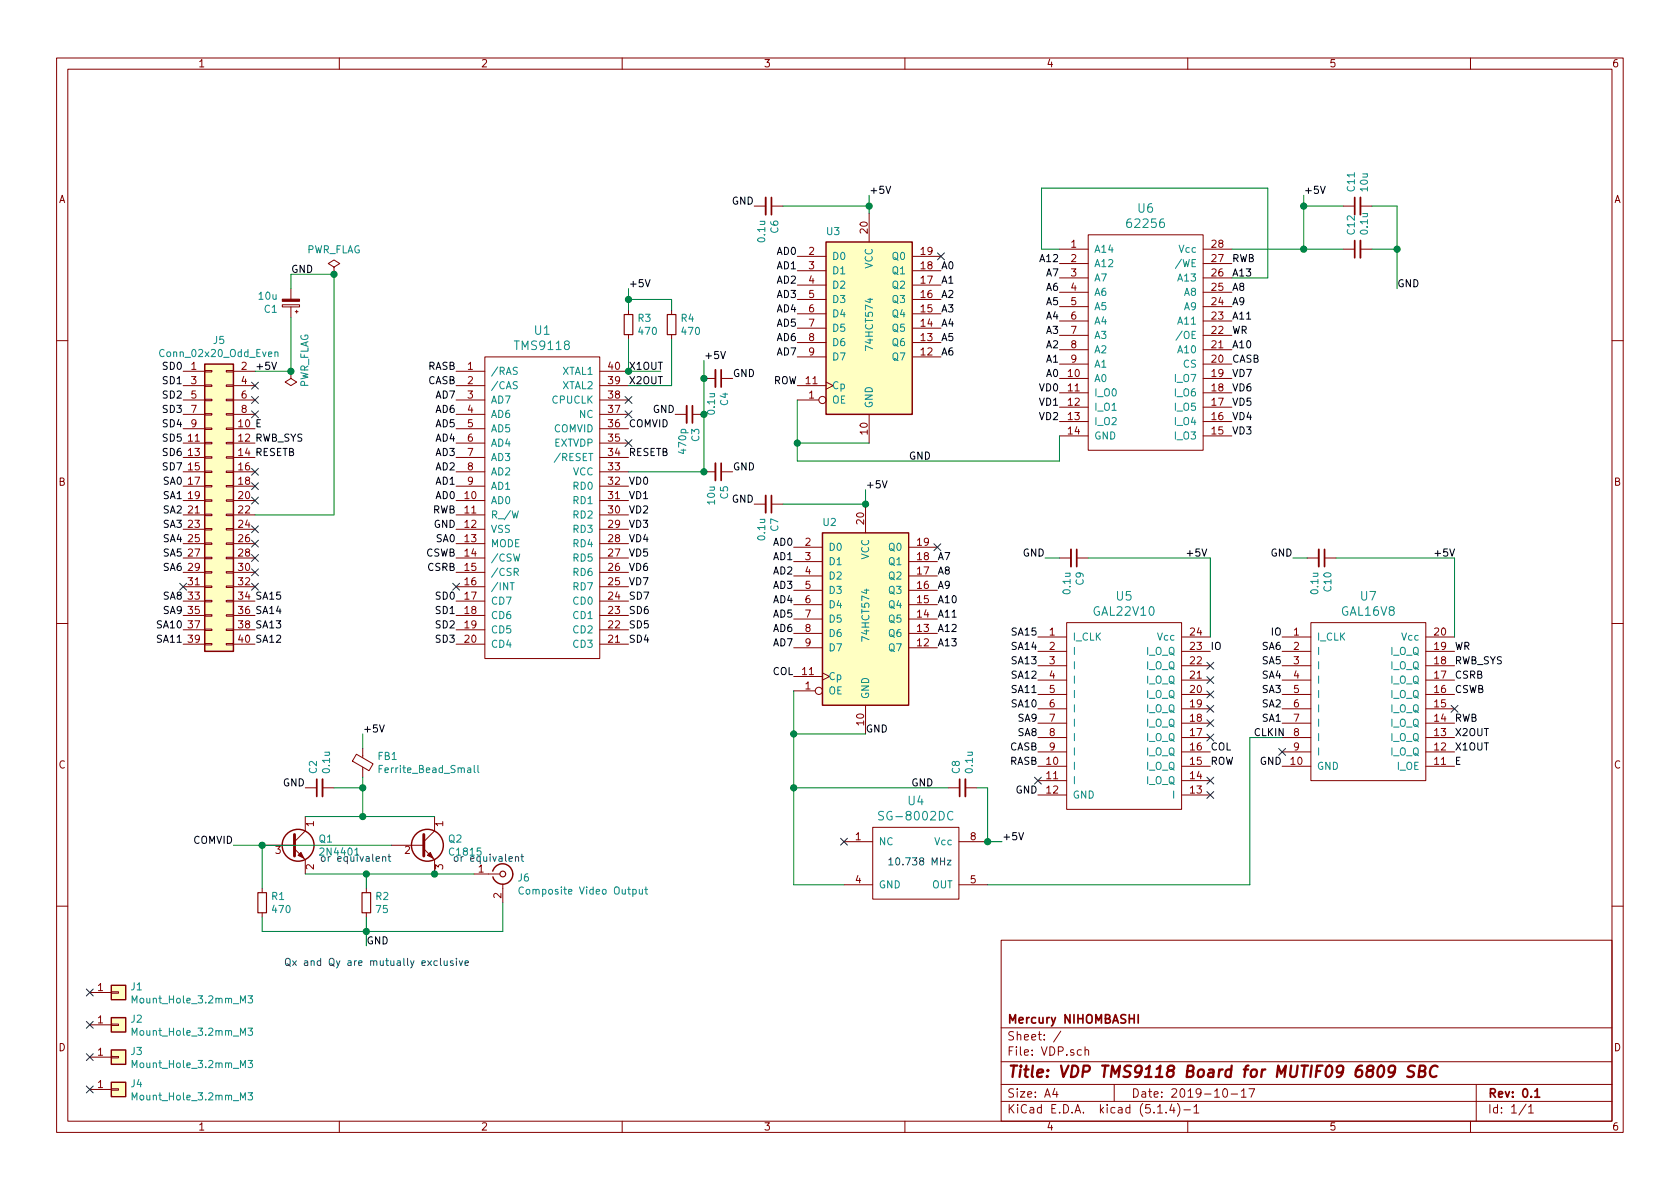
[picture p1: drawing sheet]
<svg xmlns="http://www.w3.org/2000/svg" width="297mm" height="210mm" viewBox="0 0 297 210" stroke-linecap="round" stroke-linejoin="round" font-family="sans-serif">
<g fill="none" stroke="#840000" stroke-width=".18">
<path d="M10 10.3h277v189.9h-277zM12 12.2h273v186.1h-273zM60 10.3v1.9M110 10.3v1.9M160 10.3v1.9M210 10.3v1.9M260 10.3v1.9M133.3 36.4h2.1M136.4 36.4h2M153.7 37.7v5.1M237.5 36.4h2M240.5 36.4h2.1"/>
<path d="M49.9 53.9h3.1v.4h-3.1zM51.4 51v1.9M51.4 54.3v1.8M52.2 55.1h.5M52.5 54.9v.5M59.1 47.2l1-.6-1-.6-1.1 .6 1.1 .6v1.3M59.1 48.5h.1M111.1 54.9v.7M111.1 59.2v.7M118.7 54.9v.7M118.7 59.2v.7M141 58h5"/>
<path d="M141 55.5h5M141 53h5M141 50.4h5M141 47.9h5M141 45.3h5M161.3 58h5.1M161.3 55.5h5.1M161.3 53h5.1M161.3 50.4h5.1M161.3 47.9h5.1M161.3 45.3h5.1M187.3 59.3h5.1"/>
<path d="M187.3 56.8h5.1M187.3 54.2h5.1M187.3 51.7h5.1M187.3 49.1h5.1M187.3 46.6h5.1M187.3 44.1h5.1M192.4 41.5h20.3v38.1h-20.3zM212.7 59.3h5.1M212.7 56.8h5.1M212.7 54.2h5.1M212.7 51.7h5.1M212.7 49.1h5.1"/>
<path d="M212.7 46.6h5.1M212.7 44.1h5.1M237.5 44.1h2M240.5 44.1h2.1M10 60.2h2M32.4 65.7h3.8M32.4 75.8h3.8M32.4 78.4h3.8M32.4 68.2h3.8M32.4 70.7h3.8M32.4 73.3h3.8M36.2 78.2h1.3v.3h-1.3z"/>
<path d="M36.2 75.7h1.3v.2h-1.3zM36.2 73.1h1.3v.3h-1.3zM36.2 70.6h1.3v.3h-1.3zM36.2 68.1h1.3v.2h-1.3zM36.2 65.5h1.3v.3h-1.3zM40 78.2h1.3v.3h-1.3zM40 75.7h1.3v.2h-1.3zM40 73.1h1.3v.3h-1.3zM40 70.6h1.3v.3h-1.3zM40 68.1h1.3v.2h-1.3zM40 65.5h1.3v.3h-1.3zM41.3 65.7h3.8"/>
<path d="M41.3 75.8h3.8M41.3 78.4h3.8M41.3 68.2h3.8M41.3 70.7h3.8M41.3 73.3h3.8M51.4 65.7v1.2l1.1 .7-1.1 .6-1-.6 1-.7M51.4 65.7h.1M80.6 65.7h5.1M80.6 75.8h5.1M80.6 78.4h5.1M80.6 68.2h5.1M80.6 70.7h5.1"/>
<path d="M80.6 73.3h5.1M85.7 63.1h20.3v53.4h-20.3zM106 65.7h5.1M106 75.8h5.1M106 78.4h5.1M106 68.2h5.1M106 70.7h5.1M106 73.3h5.1M119.4 73.3h2M122.4 73.3h2.1M124.5 66.9h2M127.5 66.9h2"/>
<path d="M141 68.2h5M141 70.7h3.8M141 63.1h5M141 60.6h5M146 67.6l1.3 .6-1.3 .6M153.7 73.3v5.1M161.3 63.1h5.1M161.3 60.6h5.1M187.3 74.5h5.1M187.3 77.1h5.1M187.3 72h5.1M187.3 69.5h5.1"/>
<path d="M187.3 66.9h5.1M187.3 64.4h5.1M187.3 61.8h5.1M212.7 74.5h5.1M212.7 77.1h5.1M212.7 72h5.1M212.7 69.5h5.1M212.7 66.9h5.1M212.7 64.4h5.1M212.7 61.8h5.1M285 60.2h2M32.4 80.9h3.8"/>
<path d="M32.4 83.4h3.8M32.4 86h3.8M32.4 88.5h3.8M32.4 91.1h3.8M32.4 93.6h3.8M32.4 96.1h3.8M32.4 98.7h3.8M36.2 93.5h1.3v.2h-1.3zM36.2 96h1.3v.3h-1.3zM36.2 98.5h1.3v.3h-1.3zM36.2 90.9h1.3v.3h-1.3zM36.2 85.8h1.3v.3h-1.3z"/>
<path d="M36.2 83.3h1.3v.3h-1.3zM36.2 80.8h1.3v.2h-1.3zM36.2 88.4h1.3v.2h-1.3zM40 93.5h1.3v.2h-1.3zM40 96h1.3v.3h-1.3zM40 98.5h1.3v.3h-1.3zM40 90.9h1.3v.3h-1.3zM40 85.8h1.3v.3h-1.3zM40 83.3h1.3v.3h-1.3zM40 80.8h1.3v.2h-1.3zM40 88.4h1.3v.2h-1.3zM41.3 80.9h3.8"/>
<path d="M41.3 83.4h3.8M41.3 86h3.8M41.3 88.5h3.8M41.3 91.1h3.8M41.3 93.6h3.8M41.3 96.1h3.8M41.3 98.7h3.8M80.6 80.9h5.1M80.6 83.4h5.1M80.6 86h5.1M80.6 88.5h5.1M80.6 91.1h5.1"/>
<path d="M80.6 93.6h5.1M80.6 96.1h5.1M80.6 98.7h5.1M106 80.9h5.1M106 83.4h5.1M106 86h5.1M106 88.5h5.1M106 91.1h5.1M106 93.6h5.1M106 96.1h5.1M106 98.7h5.1M124.5 83.4h2"/>
<path d="M127.5 83.4h2M133.3 89.1h2.1M136.4 89.1h2M140.3 99.3h5.1M140.3 96.8h5.1M153 89.1v5.1M160.7 99.3h5M160.7 96.8h5M187.3 98.7h2.1M190.4 98.7h2M231.1 98.7h2.1M234.2 98.7h2"/>
<path d="M10 110.3h2M32.4 101.2h3.8M32.4 103.8h3.8M32.4 106.3h3.8M32.4 108.8h3.8M32.4 111.4h3.8M32.4 113.9h3.8M36.2 101.1h1.3v.2h-1.3zM36.2 103.6h1.3v.3h-1.3zM36.2 106.2h1.3v.2h-1.3zM36.2 108.7h1.3v.3h-1.3zM36.2 111.2h1.3v.3h-1.3z"/>
<path d="M36.2 113.8h1.3v.2h-1.3zM40 101.1h1.3v.2h-1.3zM40 103.6h1.3v.3h-1.3zM40 106.2h1.3v.2h-1.3zM40 108.7h1.3v.3h-1.3zM40 111.2h1.3v.3h-1.3zM40 113.8h1.3v.2h-1.3zM41.3 101.2h3.8M41.3 103.8h3.8M41.3 106.3h3.8M41.3 108.8h3.8M41.3 111.4h3.8"/>
<path d="M41.3 113.9h3.8M80.6 101.2h5.1M80.6 103.8h5.1M80.6 106.3h5.1M80.6 108.8h5.1M80.6 111.4h5.1M80.6 113.9h5.1M106 101.2h5.1M106 103.8h5.1M106 106.3h5.1M106 108.8h5.1M106 111.4h5.1"/>
<path d="M106 113.9h5.1M140.3 119.6h5.1M140.3 114.5h5.1M140.3 112h5.1M140.3 109.5h5.1M140.3 106.9h5.1M140.3 104.4h5.1M140.3 101.8h5.1M145.4 119l1.3 .6-1.3 .7M160.7 114.5h5M160.7 112h5M160.7 109.5h5"/>
<path d="M160.7 106.9h5M160.7 104.4h5M160.7 101.8h5M183.5 117.7h5.1M183.5 115.2h5.1M183.5 112.6h5.1M188.6 110.1h20.3v33h-20.3zM208.9 117.7h5.1M208.9 115.2h5.1M208.9 112.6h5.1M226.7 117.7h5.1M226.7 115.2h5.1"/>
<path d="M226.7 112.6h5.1M231.8 110.1h20.3v27.9h-20.3zM252.1 117.7h5.1M252.1 115.2h5.1M252.1 112.6h5.1M285 110.3h2M54 139.3h2M57 139.3h2.1M63 133.4l3 1.7-.7 1.2-3-1.7zM64.1 132.3v1.7M64.1 135.7v1.7M140.3 122.2h3.8"/>
<path d="M153 124.7v5.1M167.6 139.3h2.1M170.7 139.3h2M183.5 138h5.1M183.5 135.5h5.1M183.5 133h5.1M183.5 130.4h5.1M183.5 127.9h5.1M183.5 125.3h5.1M183.5 122.8h5.1M183.5 120.3h5.1M208.9 138h5.1"/>
<path d="M208.9 135.5h5.1M208.9 133h5.1M208.9 130.4h5.1M208.9 127.9h5.1M208.9 125.3h5.1M208.9 122.8h5.1M208.9 120.3h5.1M226.7 135.5h5.1M226.7 133h5.1M226.7 130.4h5.1M226.7 127.9h5.1M226.7 125.3h5.1"/>
<path d="M226.7 122.8h5.1M226.7 120.3h5.1M252.1 135.5h5.1M252.1 133h5.1M252.1 130.4h5.1M252.1 127.9h5.1M252.1 125.3h5.1M252.1 122.8h5.1M252.1 120.3h5.1M46.4 149.5h5.7M46.4 157.1v.8M52.1 150.1l1.9 1.9v2.6"/>
<path d="M54 144.4v2.5l-1.9 1.9M64.8 157.1v.8M69.2 149.5h5.7M74.9 150.1l1.9 1.9v2.6M76.8 144.4v2.5l-1.9 1.9M83.8 154.6h4.6M88.9 156.3v3.3M149.2 156.5h5.1M149.2 148.8h5.1M154.3 146.3h15.2v12.7h-15.2zM169.5 156.5h5.1M169.5 148.8h5.1"/>
<path d="M183.5 140.6h5.1M208.9 140.6h5.1M10 160.2h2M15.9 175.5h3.8M19.7 175.4h1.3v.2h-1.3zM46.4 161.4v.8M64.8 161.4v.8M177 166.3h108v32h-108zM285 160.2h2M15.9 181.2h3.8M15.9 186.9h3.8M15.9 192.7h3.8"/>
<path d="M19.7 181.1h1.3v.3h-1.3zM19.7 186.8h1.3v.3h-1.3zM19.7 192.5h1.3v.3h-1.3zM60 198.3v1.9M110 198.3v1.9M160 198.3v1.9M177 194.8h108M177 191.8h108M177 187.8h108M177 181.8h108M186.5 192.5l-.4 1h1M186.8 193v1"/>
<path d="M187.6 182.3l-1.3 2M191.8 185.7l.2-.1 .4 .1 .1 .9M191.8 185.1v1.5M197 191.8v3M204.7 196.8h.8M206.2 196.7v.1M207.2 195.2l-.4 1.1h.9M207.5 195.8v1M208.2 195.1a1.71 1.71 0 0 1 0 2.3M209.3 196.3h1.2M210 198.3v1.9M211.1 195.8l.4-.5v1.5"/>
<path d="M211.1 196.8h.9M216.3 192.7l.4-.2a.94 .94 0 0 1 0 1.5 .79 .79 0 0 1-.4-1.3zM217.7 193.5h1.1M219.5 193l.4-.5v1.5M219.5 194h.8M220.8 192.5h1l-.6 1.5M260 198.3v1.9M261 191.8v6.5M269.8 195.2l-1.2 2M270.3 195.8l.4-.5v1.5M270.3 196.8h.8"/>
<circle cx="145.4" cy="70.7" r=".63"/>
<circle cx="144.8" cy="122.2" r=".63"/>
</g>
<g fill="none" stroke="#840000" stroke-width=".3">
<path d="M136.4 34.9v3.1M239.5 34.9v3.1M239.5 42.5v3.1M122.4 71.7v3.1M127.5 65.4v3M127.5 81.9v3.1M136.4 87.6v3.1M190.4 97.1v3.1M234.2 97.1v3.1M56 137.8v3M169.7 137.8v3M201.2 179.4v1.5"/>
<path d="M271.4 193l.4-.5v1.5M271.4 194h.8"/>
</g>
<path d="M243.8 188.6a.45 .45 0 0 1 .5-.2 .45 .45 0 0 1 .4 .4 1.15 1.15 0 0 1-.8 1.6l-.2-.1a1.55 1.55 0 0 1 .1-1.7zM246.6 189.3a.65 .65 0 0 1-1 .2l-.1-.7a.65 .65 0 0 1 1.1-.2 1.5 1.5 0 0 1-.7 1.8h-.4M250.2 188.5a.79 .79 0 0 0-1.2 .3v.2a.81 .81 0 0 0 .9 .6 .51 .51 0 0 1 .1 .5 .51 .51 0 0 1-.4 .3l-.8-.1M250.9 189.4l.9-.1a.47 .47 0 0 0 .2-.5 .47 .47 0 0 0-.3-.4h-.6l-.3 2h.8a.53 .53 0 0 0 .4-.5 .53 .53 0 0 0-.4-.5M254.2 188.6a.88 .88 0 0 0-1 0 .88 .88 0 0 0-.4 1 .7 .7 0 0 0 .3 .8 .7 .7 0 0 0 .9-.1" fill="none" stroke="#840000" stroke-width=".41"/>
<g fill="#ffffc2" stroke="#ffffc2" stroke-width=".18">
<path d="M19.7 174.2h2.5v2.6h-2.5z"/>
<path d="M36.2 64.4h5.1v50.8h-5.1z"/>
<path d="M146 42.8h15.3v30.5h-15.3z"/>
<path d="M19.7 180h2.5v2.5h-2.5z"/>
<path d="M19.7 185.7h2.5v2.5h-2.5z"/>
<path d="M19.7 191.4h2.5v2.5h-2.5z"/>
<path d="M145.4 94.2h15.3v30.5h-15.3z"/>
</g>
<g fill="none" stroke="#840000" stroke-width=".25">
<path d="M146 42.8h15.3v30.5h-15.3zM36.2 64.4h5.1v50.8h-5.1zM145.4 94.2h15.3v30.5h-15.3zM87.1 154a1.8 1.8 0 0 1 2.8-1 1.8 1.8 0 0 1 0 2.9 1.8 1.8 0 0 1-2.8-.8M19.7 174.2h2.5v2.6h-2.5zM19.7 180h2.5v2.5h-2.5zM19.7 185.7h2.5v2.5h-2.5zM19.7 191.4h2.5v2.5h-2.5z"/>
<circle cx="52.7" cy="149.5" r="2.82"/>
<circle cx="75.6" cy="149.5" r="2.82"/>
</g>
<g fill="none" stroke="#008484" stroke-width=".18">
<path d="M209 58.5l-1.1 1.7M48.6 62.4l.2-.2 .3 .1v.8M48.6 62.2v.9M91.5 65l-.5-.1-.2 .2-.1 .2 .2 .2 .4 .2 .2 .3-.3 .2h-.5M91.5 67.6l-.5-.1-.2 .1-.1 .2 .2 .2 .4 .2 .2 .3-.3 .3-.5-.1M90.2 103h.7M90.9 101.2l.7-.1v-.5l-.7-.1v1.3M91.2 101.2l.4 .6M67 136h.5M67.6 135.4h-.6v1.2M83.8 135.4v1l.2 .2M84.5 135.4v1l.2 .2"/>
<path d="M92.5 157a.6 .6 0 0 0-.8 .4 .6 .6 0 0 0 .6 .7l.2-.1M113 157.3l.1 .8h.3l.2-.1M113.6 157.3v.8M114 157.3h.5M114.2 156.8v1.1l.3 .2M156.2 143.6l-.6-.1-.2 .1v.5l.7 .2 .1 .4-.3 .3-.6-.1M168.5 143.6a.62 .62 0 0 0-.8 0 .62 .62 0 0 0-.2 .7 .56 .56 0 0 0 .3 .6 .56 .56 0 0 0 .7 0M23.4 177.4v-1.3l.4 .9 .4-.9v1.3M43.9 176.1h.8l-.5 .5 .4 .1 .1 .4-.3 .3-.5-.2M23.4 183.1v-1.3l.4 .9 .4-.9v1.3M23.4 188.8v-1.3l.4 .9 .4-.9v1.3M23.4 194.5v-1.3l.4 1 .4-1v1.3"/>
<path d="M43.9 181.8h.8l-.5 .5 .4 .1 .1 .4-.3 .3-.5-.1M43.9 187.5h.8l-.5 .5 .4 .1 .1 .5-.3 .2-.5-.1M43.9 193.2h.8l-.5 .5 .4 .1 .1 .5-.3 .2-.5-.1"/>
</g>
<path d="M52.1 147.6v3.8M74.9 147.6v3.8" fill="none" stroke="#840000" stroke-width=".51"/>
<g fill="#840000" stroke="#840000" stroke-width=".18">
<path d="M75.6 151.3l.5-.6 .5 1.1z"/>
<path d="M49.9 52.9h3.1v.4h-3.1z"/>
<path d="M52.7 151.3l.5-.6 .5 1.1z"/>
</g>
<g fill="none" stroke="#840000" stroke-width=".2">
<path d="M110.4 55.6h1.5v3.6h-1.5zM118 55.6h1.5v3.6h-1.5zM45.6 157.9h1.5v3.5h-1.5zM64 157.9h1.5v3.5h-1.5z"/>
<circle cx="88.9" cy="154.6" r=".51"/>
</g>
<path d="M135.4 34.9v3.1M240.5 34.9v3.1M240.5 42.5v3.1M121.4 71.7v3.1M126.5 65.4v3M126.5 81.9v3.1M135.4 87.6v3.1M189.4 97.1v3.1M233.2 97.1v3.1M57 137.8v3M170.7 137.8v3" fill="none" stroke="#840000" stroke-width=".33"/>
<g fill="none" stroke="#008400" stroke-width=".18">
<path d="M138.4 36.4h15.3M153.7 34.5v3.2M230.5 34.5v9.6M230.5 36.4h7M242.6 36.4h4.4v14.6M51.4 56.1v9.6h-6.3M51.4 51v-2.5h7.7v42.6h-14M111.1 53h7.6v1.9M111.1 51v3.9M111.1 59.9v5.8h5.7M118.7 59.9v8.3h-7.6M187.3 44.1h-3.2v-10.8h40.1v15.8h-6.4"/>
<path d="M217.8 44.1h19.7M242.6 44.1h4.4M124.5 63.7v19.7h-13.4M141 78.4h12.7M141 70.7v10.8h46.3v-4.4M153 86.6v2.5h-14.6M184.8 98.7h2.5M192.4 98.7h21.6v13.9M228.6 98.7h2.5M236.2 98.7h21v13.9M59.1 139.3h5M64.1 129.8v2.5"/>
<path d="M64.1 137.4v7M140.3 139.3h27.3M140.3 122.2v34.3h8.9M140.3 129.8h12.7M172.7 139.3h1.9v9.5h2.6M226.7 130.4h-5.7v26.1h-46.4M41.3 149.5h27.9M46.4 149.5v7.6M54 154.6h29.8M54 144.4h22.8M64.8 154.6v2.5M88.9 159.6v5.1h-42.5v-2.5"/>
<path d="M64.8 162.2v5.1"/>
</g>
<path d="M156.6 32.9l.4 1.3 .5-1.3M233.5 32.9l.4 1.3 .4-1.3M114.1 49.4l.4 1.3 .4-1.3M48.1 64.1l.4 1.2 .4-1.2M127.4 62.1l.4 1.3 .5-1.3M156 85l.4 1.3 .4-1.3M212.5 97.1l.4 1.2 .5-1.2M256.3 97.1l.4 1.2 .5-1.2M67.1 128.2l.4 1.3 .4-1.3M180.1 147.2l.4 1.3 .5-1.3" fill="none" stroke="#000" stroke-width=".18"/>
<g fill="none" stroke="#0000c2" stroke-width=".18">
<path d="M67.6 151.6l.2-.1h.3l.1 .8M67.6 151.5v.8M68.6 151.5h.5M68.8 151v1.1l.3 .2M91.1 151.6l.2-.1h.3l.1 .8M91.1 151.5v.8M92.1 151.5h.5M92.3 151v1.1l.3 .2M166.3 152.3h.7M167 151.7v1.3M167.5 152.1h.6l-.6 .9h.6M77.3 169.9h-.3l-.3 .2 .1 .6h.5"/>
<path d="M77.9 169.5v1.1l.2 .1M78.5 169.9l.1 .8h.3l.2-.1M79.1 169.9v.8M80.1 169.9h-.3l-.2 .2 .1 .2 .4 .1v.3h-.5M80.7 169.5v.1M80.7 169.9v.8M81.2 169.9l.3 .8 .3-.8M82.2 170.3l.6-.1v-.3h-.4l-.2 .2 .1 .6h.5"/>
</g>
<g fill="#008400" stroke="#008400" stroke-width=".25">
<circle cx="124.5" cy="66.9" r=".51"/>
<circle cx="124.5" cy="83.4" r=".51"/>
<circle cx="124.5" cy="73.3" r=".51"/>
<circle cx="141" cy="78.4" r=".51"/>
<circle cx="153.7" cy="36.4" r=".51"/>
<circle cx="111.1" cy="53" r=".51"/>
<circle cx="111.1" cy="65.7" r=".51"/>
<circle cx="64.1" cy="139.3" r=".51"/>
<circle cx="153" cy="89.1" r=".51"/>
<circle cx="140.3" cy="139.3" r=".51"/>
<circle cx="140.3" cy="129.8" r=".51"/>
<circle cx="174.6" cy="148.8" r=".51"/>
<circle cx="247" cy="44.1" r=".51"/>
<circle cx="230.5" cy="44.1" r=".51"/>
<circle cx="51.4" cy="65.7" r=".51"/>
<circle cx="59.1" cy="48.5" r=".51"/>
<circle cx="230.5" cy="36.4" r=".51"/>
<circle cx="64.8" cy="164.7" r=".51"/>
<circle cx="76.8" cy="154.6" r=".51"/>
<circle cx="64.8" cy="154.6" r=".51"/>
<circle cx="46.4" cy="149.5" r=".51"/>
<circle cx="64.1" cy="144.4" r=".51"/>
</g>
<g fill="none" stroke="#000084" stroke-width=".18">
<path d="M165.8 44.7l1.2 1.2M167 44.7l-1.2 1.2M44.5 72.7l1.2 1.2M44.5 70.1l1.2 1.2M44.5 67.6l1.2 1.2M45.7 72.7l-1.2 1.2M45.7 70.1l-1.2 1.2M45.7 67.6l-1.2 1.2M110.5 70.1l1.2 1.2M110.5 77.7l1.2 1.3M110.5 72.7l1.2 1.2M111.7 70.1l-1.2 1.2"/>
<path d="M111.7 77.7l-1.2 1.3M111.7 72.7l-1.2 1.2M44.5 82.8l1.2 1.2M44.5 85.4l1.2 1.2M44.5 98.1l1.2 1.2M44.5 95.5l1.2 1.2M44.5 93l1.2 1.2M44.5 87.9l1.2 1.2M45.7 82.8l-1.2 1.2M45.7 85.4l-1.2 1.2M45.7 98.1l-1.2 1.2M45.7 95.5l-1.2 1.2"/>
<path d="M45.7 93l-1.2 1.2M45.7 87.9l-1.2 1.2M165.1 96.2l1.2 1.2M166.3 96.2l-1.2 1.2M31.8 103.1l1.2 1.3M33 103.1l-1.2 1.3M44.5 103.1l1.2 1.3M44.5 100.6l1.2 1.2M45.7 103.1l-1.2 1.3M45.7 100.6l-1.2 1.2M80 103.1l1.3 1.3M81.3 103.1l-1.3 1.3"/>
<path d="M213.4 117.1l1.2 1.2M213.4 119.7l1.2 1.2M214.6 117.1l-1.2 1.2M214.6 119.7l-1.2 1.2M182.9 137.4l1.2 1.3M184.1 137.4l-1.2 1.3M213.4 137.4l1.2 1.3M213.4 129.8l1.2 1.2M213.4 127.3l1.2 1.2M213.4 124.7l1.2 1.3M213.4 122.2l1.2 1.2M213.4 140l1.2 1.2"/>
<path d="M214.6 137.4l-1.2 1.3M214.6 129.8l-1.2 1.2M214.6 127.3l-1.2 1.2M214.6 124.7l-1.2 1.3M214.6 122.2l-1.2 1.2M214.6 140l-1.2 1.2M226.1 132.4l1.2 1.2M227.3 132.4l-1.2 1.2M256.6 124.7l1.2 1.3M257.8 124.7l-1.2 1.3M148.6 148.2l1.2 1.2M149.8 148.2l-1.2 1.2"/>
<path d="M15.3 174.9l1.2 1.2M16.5 174.9l-1.2 1.2M15.3 192l1.2 1.3M15.3 186.3l1.2 1.2M15.3 180.6l1.2 1.2M16.5 192l-1.2 1.3M16.5 186.3l-1.2 1.2M16.5 180.6l-1.2 1.2"/>
</g>
<text font-size="2.8" fill="#840000" x="178" y="190.5">Title: VDP TMS9118 Board for MUTIF09 6809 SBC</text>
<g font-size="2.1" fill="#008484">
<text x="199.6" y="40.3">62256</text>
<text x="201.2" y="37.6">U6</text>
<text x="94.5" y="59.2">U1</text>
<text x="91.3" y="61.9">TMS9118</text>
<text x="197.4" y="106.2">U5</text>
<text x="240.6" y="106.2">U7</text>
<text x="193.4" y="108.9">GAL22V10</text>
<text x="237.2" y="108.9">GAL16V8</text>
<text x="160.6" y="142.4">U4</text>
<text x="156.2" y="145.1">SG-8002DC</text>
</g>
<g font-size="2.1" fill="#840000">
<text x="178" y="184">Sheet: /</text>
<text x="178" y="181">Mercury NIHOMBASHI</text>
<text x="178" y="186.7">File: VDP.sch</text>
<text x="178" y="196.9">KiCad E.D.A. kicad (5.1.4)-1</text>
<text x="178" y="194.1">Size: A4</text>
<text x="200" y="194.1">Date: 2019-10-17</text>
<text x="263" y="194.1">Rev: 0.1</text>
<text x="263" y="196.9">Id: 1/1</text>
</g>
<g font-size="1.8" fill="#840000">
<text x="35" y="11.9">1</text>
<text x="85" y="11.9">2</text>
<text x="135" y="11.9">3</text>
<text x="185" y="11.9">4</text>
<text x="235" y="11.9">5</text>
<text x="285" y="11.9">6</text>
<text x="10.4" y="35.9">A</text>
<text x="285.4" y="35.9">A</text>
<text x="153.4" y="41.2" transform="rotate(-90 153.4 41.2)">20</text>
<text x="143" y="45.1">2</text>
<text x="143" y="47.6">3</text>
<text x="162.9" y="47.6">18</text>
<text x="162.9" y="45.1">19</text>
<text x="189.4" y="43.8">1</text>
<text x="189.4" y="46.3">2</text>
<text x="214.3" y="46.3">27</text>
<text x="214.3" y="43.8">28</text>
<text x="143" y="50.2">4</text>
<text x="143" y="52.7">5</text>
<text x="162.9" y="52.7">16</text>
<text x="162.9" y="50.2">17</text>
<text x="189.4" y="48.9">3</text>
<text x="189.4" y="51.4">4</text>
<text x="189.4" y="54">5</text>
<text x="214.3" y="54">24</text>
<text x="214.3" y="51.4">25</text>
<text x="214.3" y="48.9">26</text>
<text x="143" y="55.2">6</text>
<text x="143" y="57.8">7</text>
<text x="162.9" y="57.8">14</text>
<text x="162.9" y="55.2">15</text>
<text x="189.4" y="56.5">6</text>
<text x="189.4" y="59">7</text>
<text x="214.3" y="59">22</text>
<text x="214.3" y="56.5">23</text>
<text x="33.8" y="65.4">1</text>
<text x="42.7" y="65.4">2</text>
<text x="82.7" y="65.4">1</text>
<text x="107.6" y="65.4">40</text>
<text x="143" y="60.3">8</text>
<text x="143" y="62.9">9</text>
<text x="162.9" y="62.9">12</text>
<text x="162.9" y="60.3">13</text>
<text x="189.4" y="61.6">8</text>
<text x="189.4" y="64.1">9</text>
<text x="214.3" y="64.1">20</text>
<text x="214.3" y="61.6">21</text>
<text x="33.8" y="67.9">3</text>
<text x="33.8" y="70.5">5</text>
<text x="42.7" y="67.9">4</text>
<text x="42.7" y="70.5">6</text>
<text x="82.7" y="67.9">2</text>
<text x="82.7" y="70.5">3</text>
<text x="107.6" y="70.5">38</text>
<text x="107.6" y="67.9">39</text>
<text x="142.5" y="67.9">11</text>
<text x="143" y="70.5">1</text>
<text x="188.9" y="66.7">10</text>
<text x="188.9" y="69.2">11</text>
<text x="188.9" y="71.7">12</text>
<text x="214.3" y="71.7">17</text>
<text x="214.3" y="69.2">18</text>
<text x="214.3" y="66.7">19</text>
<text x="33.8" y="73">7</text>
<text x="33.8" y="75.6">9</text>
<text x="42.7" y="73">8</text>
<text x="82.7" y="73">4</text>
<text x="82.7" y="75.6">5</text>
<text x="107.6" y="75.6">36</text>
<text x="107.6" y="73">37</text>
<text x="153.4" y="76.8" transform="rotate(-90 153.4 76.8)">10</text>
<text x="188.9" y="74.3">13</text>
<text x="188.9" y="76.8">14</text>
<text x="214.3" y="76.8">15</text>
<text x="214.3" y="74.3">16</text>
<text x="33.3" y="78.1">11</text>
<text x="33.3" y="80.6">13</text>
<text x="33.3" y="83.2">15</text>
<text x="42.2" y="83.2">16</text>
<text x="82.7" y="78.1">6</text>
<text x="82.7" y="80.6">7</text>
<text x="82.7" y="83.2">8</text>
<text x="107.6" y="83.2">33</text>
<text x="107.6" y="80.6">34</text>
<text x="107.6" y="78.1">35</text>
<text x="10.4" y="85.9">B</text>
<text x="33.3" y="85.7">17</text>
<text x="33.3" y="88.3">19</text>
<text x="42.2" y="85.7">18</text>
<text x="42.2" y="88.3">20</text>
<text x="82.2" y="88.3">10</text>
<text x="82.7" y="85.7">9</text>
<text x="107.6" y="88.3">31</text>
<text x="107.6" y="85.7">32</text>
<text x="285.4" y="85.9">B</text>
<text x="33.3" y="90.8">21</text>
<text x="33.3" y="93.3">23</text>
<text x="33.3" y="95.9">25</text>
<text x="42.2" y="90.8">22</text>
<text x="42.2" y="93.3">24</text>
<text x="42.2" y="95.9">26</text>
<text x="82.2" y="95.9">13</text>
<text x="82.2" y="90.8">11</text>
<text x="82.2" y="93.3">12</text>
<text x="107.6" y="93.3">29</text>
<text x="107.6" y="90.8">30</text>
<text x="107.6" y="95.9">28</text>
<text x="152.8" y="92.7" transform="rotate(-90 152.8 92.7)">20</text>
<text x="33.3" y="98.4">27</text>
<text x="33.3" y="101">29</text>
<text x="42.2" y="98.4">28</text>
<text x="42.2" y="101">30</text>
<text x="82.2" y="98.4">14</text>
<text x="82.2" y="101">15</text>
<text x="107.6" y="101">26</text>
<text x="107.6" y="98.4">27</text>
<text x="142.4" y="96.5">2</text>
<text x="142.4" y="99.1">3</text>
<text x="142.4" y="101.6">4</text>
<text x="162.2" y="101.6">17</text>
<text x="162.2" y="99.1">18</text>
<text x="162.2" y="96.5">19</text>
<text x="33.3" y="103.5">31</text>
<text x="33.3" y="106">33</text>
<text x="42.2" y="103.5">32</text>
<text x="82.2" y="103.5">16</text>
<text x="82.2" y="106">17</text>
<text x="107.6" y="106">24</text>
<text x="107.6" y="103.5">25</text>
<text x="142.4" y="104.1">5</text>
<text x="142.4" y="106.7">6</text>
<text x="162.2" y="106.7">15</text>
<text x="162.2" y="104.1">16</text>
<text x="33.3" y="108.6">35</text>
<text x="33.3" y="111.1">37</text>
<text x="33.3" y="113.7">39</text>
<text x="82.2" y="108.6">18</text>
<text x="82.2" y="111.1">19</text>
<text x="82.2" y="113.7">20</text>
<text x="107.6" y="113.7">21</text>
<text x="107.6" y="111.1">22</text>
<text x="107.6" y="108.6">23</text>
<text x="142.4" y="109.2">7</text>
<text x="142.4" y="111.8">8</text>
<text x="162.2" y="111.8">13</text>
<text x="162.2" y="109.2">14</text>
<text x="185.6" y="112.4">1</text>
<text x="210.5" y="112.4">24</text>
<text x="228.8" y="112.4">1</text>
<text x="253.7" y="112.4">20</text>
<text x="141.9" y="119.4">11</text>
<text x="142.4" y="114.3">9</text>
<text x="162.2" y="114.3">12</text>
<text x="185.6" y="114.9">2</text>
<text x="185.6" y="117.5">3</text>
<text x="210.5" y="117.5">22</text>
<text x="210.5" y="114.9">23</text>
<text x="228.8" y="114.9">2</text>
<text x="228.8" y="117.5">3</text>
<text x="253.7" y="117.5">18</text>
<text x="253.7" y="114.9">19</text>
<text x="142.4" y="121.9">1</text>
<text x="185.6" y="120">4</text>
<text x="185.6" y="122.5">5</text>
<text x="185.6" y="125.1">6</text>
<text x="210.5" y="125.1">19</text>
<text x="210.5" y="122.5">20</text>
<text x="210.5" y="120">21</text>
<text x="228.8" y="120">4</text>
<text x="228.8" y="122.5">5</text>
<text x="228.8" y="125.1">6</text>
<text x="253.7" y="125.1">15</text>
<text x="253.7" y="122.5">16</text>
<text x="253.7" y="120">17</text>
<text x="152.8" y="128.2" transform="rotate(-90 152.8 128.2)">10</text>
<text x="185.6" y="127.6">7</text>
<text x="185.6" y="130.2">8</text>
<text x="210.5" y="130.2">17</text>
<text x="210.5" y="127.6">18</text>
<text x="228.8" y="127.6">7</text>
<text x="228.8" y="130.2">8</text>
<text x="253.7" y="130.2">13</text>
<text x="253.7" y="127.6">14</text>
<text x="10.4" y="135.9">C</text>
<text x="185.1" y="135.2">10</text>
<text x="185.1" y="137.8">11</text>
<text x="185.6" y="132.7">9</text>
<text x="210.5" y="137.8">14</text>
<text x="210.5" y="135.2">15</text>
<text x="210.5" y="132.7">16</text>
<text x="228.3" y="135.2">10</text>
<text x="228.8" y="132.7">9</text>
<text x="253.7" y="135.2">11</text>
<text x="253.7" y="132.7">12</text>
<text x="285.4" y="135.9">C</text>
<text x="185.1" y="140.3">12</text>
<text x="210.5" y="140.3">13</text>
<text x="55.5" y="146.1" transform="rotate(-90 55.5 146.1)">1</text>
<text x="78.4" y="146.1" transform="rotate(-90 78.4 146.1)">1</text>
<text x="151.3" y="148.6">1</text>
<text x="171.6" y="148.6">8</text>
<text x="48.7" y="151">3</text>
<text x="55.5" y="153.8" transform="rotate(-90 55.5 153.8)">2</text>
<text x="71.6" y="151">2</text>
<text x="78.4" y="153.8" transform="rotate(-90 78.4 153.8)">3</text>
<text x="84.6" y="154.3">1</text>
<text x="88.6" y="158.8" transform="rotate(-90 88.6 158.8)">2</text>
<text x="151.3" y="156.2">4</text>
<text x="171.6" y="156.2">5</text>
<text x="17.3" y="175.3">1</text>
<text x="10.4" y="185.9">D</text>
<text x="17.3" y="181">1</text>
<text x="285.4" y="185.9">D</text>
<text x="17.3" y="186.7">1</text>
<text x="17.3" y="192.4">1</text>
<text x="35" y="199.9">1</text>
<text x="85" y="199.9">2</text>
<text x="135" y="199.9">3</text>
<text x="185" y="199.9">4</text>
<text x="235" y="199.9">5</text>
<text x="285" y="199.9">6</text>
</g>
<g font-size="1.8">
<text x="153.7" y="34.3">+5V</text>
<text x="230.5" y="34.3">+5V</text>
<text x="129.4" y="36.2">GND</text>
<text x="137.4" y="45.1">AD0</text>
<text x="137.4" y="47.6">AD1</text>
<text x="166.4" y="47.6">A0</text>
<text x="184.1" y="46.3">A12</text>
<text x="217.8" y="46.3">RWB</text>
<text x="51.4" y="48.3">GND</text>
<text x="111.1" y="50.8">+5V</text>
<text x="137.4" y="50.2">AD2</text>
<text x="137.4" y="52.7">AD3</text>
<text x="166.4" y="50.2">A1</text>
<text x="166.4" y="52.7">A2</text>
<text x="185.1" y="54">A5</text>
<text x="185.1" y="51.4">A6</text>
<text x="185.1" y="48.9">A7</text>
<text x="217.8" y="54">A9</text>
<text x="217.8" y="51.4">A8</text>
<text x="217.8" y="48.9">A13</text>
<text x="247" y="50.8">GND</text>
<text x="137.4" y="55.2">AD4</text>
<text x="137.4" y="57.8">AD5</text>
<text x="166.4" y="57.8">A4</text>
<text x="166.4" y="55.2">A3</text>
<text x="185.1" y="59">A3</text>
<text x="185.1" y="56.5">A4</text>
<text x="217.8" y="56.5">A11</text>
<text x="217.8" y="59">WR</text>
<text x="29" y="65.4">SD0</text>
<text x="45.1" y="65.4">+5V</text>
<text x="75.6" y="65.4">RASB</text>
<text x="111.1" y="65.4">X1OUT</text>
<text x="124.5" y="63.5">+5V</text>
<text x="137.4" y="60.3">AD6</text>
<text x="137.4" y="62.9">AD7</text>
<text x="166.4" y="60.3">A5</text>
<text x="166.4" y="62.9">A6</text>
<text x="185.1" y="64.1">A1</text>
<text x="185.1" y="61.6">A2</text>
<text x="217.8" y="61.6">A10</text>
<text x="217.8" y="64.1">CASB</text>
<text x="29" y="67.9">SD1</text>
<text x="29" y="70.5">SD2</text>
<text x="75.6" y="67.9">CASB</text>
<text x="77.1" y="70.5">AD7</text>
<text x="111.1" y="67.9">X2OUT</text>
<text x="129.5" y="66.7">GND</text>
<text x="136.7" y="67.9">ROW</text>
<text x="183.9" y="71.7">VD1</text>
<text x="183.9" y="69.2">VD0</text>
<text x="185.1" y="66.7">A0</text>
<text x="217.8" y="71.7">VD5</text>
<text x="217.8" y="69.2">VD6</text>
<text x="217.8" y="66.7">VD7</text>
<text x="29" y="73">SD3</text>
<text x="29" y="75.6">SD4</text>
<text x="42.2" y="75.6">10 E</text>
<text x="77.1" y="75.6">AD5</text>
<text x="77.1" y="73">AD6</text>
<text x="111.1" y="75.6">COMVID</text>
<text x="115.4" y="73">GND</text>
<text x="183.9" y="74.3">VD2</text>
<text x="217.8" y="76.8">VD3</text>
<text x="217.8" y="74.3">VD4</text>
<text x="29" y="78.1">SD5</text>
<text x="29" y="80.6">SD6</text>
<text x="29" y="83.2">SD7</text>
<text x="42.2" y="78.1">12 RWB_SYS</text>
<text x="42.2" y="80.6">14 RESETB</text>
<text x="77.1" y="83.2">AD2</text>
<text x="77.1" y="80.6">AD3</text>
<text x="77.1" y="78.1">AD4</text>
<text x="111.1" y="80.6">RESETB</text>
<text x="129.5" y="83.2">GND</text>
<text x="160.7" y="81.3">GND</text>
<text x="29" y="88.3">SA1</text>
<text x="29" y="85.7">SA0</text>
<text x="77.1" y="85.7">AD1</text>
<text x="77.1" y="88.3">AD0</text>
<text x="111.1" y="88.3">VD1</text>
<text x="111.1" y="85.7">VD0</text>
<text x="129.4" y="88.9">GND</text>
<text x="153" y="86.4">+5V</text>
<text x="29" y="93.3">SA3</text>
<text x="29" y="95.9">SA4</text>
<text x="29" y="90.8">SA2</text>
<text x="76.4" y="90.8">RWB</text>
<text x="76.7" y="93.3">GND</text>
<text x="77.2" y="95.9">SA0</text>
<text x="111.1" y="95.9">VD4</text>
<text x="111.1" y="93.3">VD3</text>
<text x="111.1" y="90.8">VD2</text>
<text x="29" y="98.4">SA5</text>
<text x="29" y="101">SA6</text>
<text x="75.2" y="98.4">CSWB</text>
<text x="75.6" y="101">CSRB</text>
<text x="111.1" y="101">VD6</text>
<text x="111.1" y="98.4">VD5</text>
<text x="136.8" y="96.5">AD0</text>
<text x="136.8" y="99.1">AD1</text>
<text x="136.8" y="101.6">AD2</text>
<text x="165.7" y="101.6">A8</text>
<text x="165.7" y="99.1">A7</text>
<text x="180.8" y="98.4">GND</text>
<text x="209.5" y="98.4">+5V</text>
<text x="224.7" y="98.4">GND</text>
<text x="253.4" y="98.4">+5V</text>
<text x="29" y="106">SA8</text>
<text x="42.2" y="106">34 SA15</text>
<text x="77.2" y="106">SD0</text>
<text x="111.1" y="103.5">VD7</text>
<text x="111.1" y="106">SD7</text>
<text x="136.8" y="104.1">AD3</text>
<text x="136.8" y="106.7">AD4</text>
<text x="165.7" y="104.1">A9</text>
<text x="165.7" y="106.7">A10</text>
<text x="28" y="113.7">SA11</text>
<text x="28" y="111.1">SA10</text>
<text x="29" y="108.6">SA9</text>
<text x="42.2" y="108.6">36 SA14</text>
<text x="42.2" y="111.1">38 SA13</text>
<text x="42.2" y="113.7">40 SA12</text>
<text x="77.2" y="108.6">SD1</text>
<text x="77.2" y="113.7">SD3</text>
<text x="77.2" y="111.1">SD2</text>
<text x="111.1" y="113.7">SD4</text>
<text x="111.1" y="111.1">SD5</text>
<text x="111.1" y="108.6">SD6</text>
<text x="136.8" y="111.8">AD6</text>
<text x="136.8" y="109.2">AD5</text>
<text x="165.7" y="109.2">A11</text>
<text x="165.7" y="111.8">A12</text>
<text x="179.1" y="112.4">SA15</text>
<text x="224.8" y="112.4">IO</text>
<text x="136.6" y="119.4">COL</text>
<text x="136.8" y="114.3">AD7</text>
<text x="165.7" y="114.3">A13</text>
<text x="179.1" y="114.9">SA14</text>
<text x="179.1" y="117.5">SA13</text>
<text x="214" y="114.9">IO</text>
<text x="223.3" y="117.5">SA5</text>
<text x="223.3" y="114.9">SA6</text>
<text x="257.2" y="117.5">RWB_SYS</text>
<text x="257.2" y="114.9">WR</text>
<text x="179.1" y="120">SA12</text>
<text x="179.1" y="122.5">SA11</text>
<text x="179.1" y="125.1">SA10</text>
<text x="223.3" y="120">SA4</text>
<text x="223.3" y="122.5">SA3</text>
<text x="223.3" y="125.1">SA2</text>
<text x="257.2" y="120">CSRB</text>
<text x="257.2" y="122.5">CSWB</text>
<text x="64.1" y="129.5">+5V</text>
<text x="153" y="129.5">GND</text>
<text x="180.1" y="127.6">SA9</text>
<text x="180.1" y="130.2">SA8</text>
<text x="221.6" y="130.2">CLKIN</text>
<text x="223.3" y="127.6">SA1</text>
<text x="257.2" y="130.2">X2OUT</text>
<text x="257.2" y="127.6">RWB</text>
<text x="178.5" y="132.7">CASB</text>
<text x="178.5" y="135.2">RASB</text>
<text x="214" y="135.2">ROW</text>
<text x="214" y="132.7">COL</text>
<text x="222.8" y="135.2">GND</text>
<text x="257.2" y="135.2">E</text>
<text x="257.2" y="132.7">X1OUT</text>
<text x="50" y="139.1">GND</text>
<text x="161.2" y="139.1">GND</text>
<text x="179.6" y="140.3">GND</text>
<text x="34.2" y="149.2">COMVID</text>
<text x="177.2" y="148.6">+5V</text>
<text x="64.8" y="167">GND</text>
</g>
<g font-size="1.8" fill="#008484">
<text x="239.5" y="33.8" transform="rotate(-90 239.5 33.8)">C11</text>
<text x="241.9" y="33.8" transform="rotate(-90 241.9 33.8)">10u</text>
<text x="137.6" y="41.2" transform="rotate(-90 137.6 41.2)">C6</text>
<text x="146.2" y="41.6">U3</text>
<text x="239.5" y="41.4" transform="rotate(-90 239.5 41.4)">C12</text>
<text x="241.9" y="41.3" transform="rotate(-90 241.9 41.3)">0.1u</text>
<text x="54.1" y="44.8">PWR_FLAG</text>
<text x="135.3" y="42.7" transform="rotate(-90 135.3 42.7)">0.1u</text>
<text x="147.1" y="46">D0</text>
<text x="154.3" y="47.5" transform="rotate(-90 154.3 47.5)">VCC</text>
<text x="157.9" y="46">Q0</text>
<text x="193.4" y="44.7">A14</text>
<text x="193.4" y="47.2">A12</text>
<text x="208.4" y="47.2">/WE</text>
<text x="208.6" y="44.7">Vcc</text>
<text x="45.8" y="53">10u</text>
<text x="147.1" y="48.5">D1</text>
<text x="147.1" y="51">D2</text>
<text x="147.1" y="53.6">D3</text>
<text x="157.9" y="53.6">Q3</text>
<text x="157.9" y="51">Q2</text>
<text x="157.9" y="48.5">Q1</text>
<text x="193.4" y="49.8">A7</text>
<text x="193.4" y="52.3">A6</text>
<text x="208.5" y="49.8">A13</text>
<text x="209.4" y="52.3">A8</text>
<text x="46.8" y="55.3">C1</text>
<text x="112.8" y="56.9">R3</text>
<text x="113" y="59.2">470</text>
<text x="120.4" y="56.9">R4</text>
<text x="120.6" y="59.2">470</text>
<text x="147.1" y="56.1">D4</text>
<text x="147.1" y="58.7">D5</text>
<text x="157.9" y="58.7">Q5</text>
<text x="157.9" y="56.1">Q4</text>
<text x="193.4" y="54.9">A5</text>
<text x="193.4" y="57.4">A4</text>
<text x="193.4" y="59.9">A3</text>
<text x="208.5" y="57.4">A11</text>
<text x="208.7" y="59.9">/OE</text>
<text x="209.4" y="54.9">A9</text>
<text x="28.7" y="63.1">Conn_02x20_Odd_Even</text>
<text x="37.8" y="60.8">J5</text>
<text x="147.1" y="61.2">D6</text>
<text x="147.1" y="63.7">D7</text>
<text x="154.4" y="61.6" transform="rotate(-90 154.4 61.6)">74HCT574</text>
<text x="157.9" y="63.7">Q7</text>
<text x="157.9" y="61.2">Q6</text>
<text x="193.4" y="62.5">A2</text>
<text x="193.4" y="65">A1</text>
<text x="208.5" y="62.5">A10</text>
<text x="209.2" y="65">CS</text>
<text x="54.5" y="68.7" transform="rotate(-90 54.5 68.7)">PWR_FLAG</text>
<text x="86.7" y="66.3">/RAS</text>
<text x="86.7" y="68.8">/CAS</text>
<text x="86.7" y="71.4">AD7</text>
<text x="97.7" y="71.4">CPUCLK</text>
<text x="99.4" y="68.8">XTAL2</text>
<text x="99.4" y="66.3">XTAL1</text>
<text x="128.7" y="71.7" transform="rotate(-90 128.7 71.7)">C4</text>
<text x="147.1" y="71.4">OE</text>
<text x="147.1" y="68.8">Cp</text>
<text x="193.4" y="67.6">A0</text>
<text x="193.4" y="70.1">I_O0</text>
<text x="207.9" y="70.1">I_O6</text>
<text x="207.9" y="67.6">I_O7</text>
<text x="86.7" y="73.9">AD6</text>
<text x="86.7" y="76.4">AD5</text>
<text x="97.9" y="76.4">COMVID</text>
<text x="102.5" y="73.9">NC</text>
<text x="126.4" y="73.2" transform="rotate(-90 126.4 73.2)">0.1u</text>
<text x="154.3" y="72.3" transform="rotate(-90 154.3 72.3)">GND</text>
<text x="193.4" y="75.2">I_O2</text>
<text x="193.4" y="77.7">GND</text>
<text x="193.4" y="72.6">I_O1</text>
<text x="207.9" y="72.6">I_O5</text>
<text x="207.9" y="77.7">I_O3</text>
<text x="207.9" y="75.2">I_O4</text>
<text x="86.7" y="79">AD4</text>
<text x="86.7" y="81.5">AD3</text>
<text x="97.9" y="79">EXTVDP</text>
<text x="98.6" y="81.5">/RESET</text>
<text x="121.3" y="80.1" transform="rotate(-90 121.3 80.1)">470p</text>
<text x="123.6" y="78" transform="rotate(-90 123.6 78)">C3</text>
<text x="86.7" y="89.1">AD0</text>
<text x="86.7" y="84.1">AD2</text>
<text x="86.7" y="86.6">AD1</text>
<text x="101.3" y="84.1">VCC</text>
<text x="101.5" y="89.1">RD1</text>
<text x="101.5" y="86.6">RD0</text>
<text x="126.4" y="89.1" transform="rotate(-90 126.4 89.1)">10u</text>
<text x="128.7" y="88.2" transform="rotate(-90 128.7 88.2)">C5</text>
<text x="86.7" y="91.7">R_/W</text>
<text x="86.7" y="94.2">VSS</text>
<text x="101.5" y="94.2">RD3</text>
<text x="101.5" y="91.7">RD2</text>
<text x="135.3" y="95.4" transform="rotate(-90 135.3 95.4)">0.1u</text>
<text x="137.6" y="93.9" transform="rotate(-90 137.6 93.9)">C7</text>
<text x="145.6" y="93">U2</text>
<text x="86.7" y="96.8">MODE</text>
<text x="86.7" y="99.3">/CSW</text>
<text x="86.7" y="101.8">/CSR</text>
<text x="101.5" y="101.8">RD6</text>
<text x="101.5" y="99.3">RD5</text>
<text x="101.5" y="96.8">RD4</text>
<text x="146.4" y="97.4">D0</text>
<text x="146.4" y="99.9">D1</text>
<text x="153.7" y="99" transform="rotate(-90 153.7 99)">VCC</text>
<text x="157.3" y="99.9">Q1</text>
<text x="157.3" y="97.4">Q0</text>
<text x="86.7" y="104.4">/INT</text>
<text x="86.7" y="106.9">CD7</text>
<text x="101.5" y="106.9">CD0</text>
<text x="101.5" y="104.4">RD7</text>
<text x="146.4" y="102.5">D2</text>
<text x="146.4" y="105">D3</text>
<text x="146.4" y="107.6">D4</text>
<text x="157.3" y="107.6">Q4</text>
<text x="157.3" y="105">Q3</text>
<text x="157.3" y="102.5">Q2</text>
<text x="189.3" y="104.9" transform="rotate(-90 189.3 104.9)">0.1u</text>
<text x="191.6" y="103.4" transform="rotate(-90 191.6 103.4)">C9</text>
<text x="233.1" y="104.9" transform="rotate(-90 233.1 104.9)">0.1u</text>
<text x="235.4" y="104.5" transform="rotate(-90 235.4 104.5)">C10</text>
<text x="86.7" y="109.5">CD6</text>
<text x="86.7" y="112">CD5</text>
<text x="101.5" y="112">CD2</text>
<text x="101.5" y="109.5">CD1</text>
<text x="146.4" y="110.1">D5</text>
<text x="146.4" y="112.6">D6</text>
<text x="153.7" y="113.1" transform="rotate(-90 153.7 113.1)">74HCT574</text>
<text x="157.3" y="112.6">Q6</text>
<text x="157.3" y="110.1">Q5</text>
<text x="189.6" y="113.3">I_CLK</text>
<text x="204.7" y="113.3">Vcc</text>
<text x="232.8" y="113.3">I_CLK</text>
<text x="247.9" y="113.3">Vcc</text>
<text x="86.7" y="114.5">CD4</text>
<text x="101.5" y="114.5">CD3</text>
<text x="146.4" y="115.2">D7</text>
<text x="157.3" y="115.2">Q7</text>
<text x="189.6" y="115.8">I</text>
<text x="189.6" y="118.4">I</text>
<text x="202.7" y="118.4">I_O_Q</text>
<text x="202.7" y="115.8">I_O_Q</text>
<text x="232.8" y="115.8">I</text>
<text x="232.8" y="118.4">I</text>
<text x="245.9" y="118.4">I_O_Q</text>
<text x="245.9" y="115.8">I_O_Q</text>
<text x="146.4" y="122.8">OE</text>
<text x="146.4" y="120.3">Cp</text>
<text x="153.7" y="123.7" transform="rotate(-90 153.7 123.7)">GND</text>
<text x="189.6" y="120.9">I</text>
<text x="189.6" y="123.4">I</text>
<text x="189.6" y="126">I</text>
<text x="202.7" y="126">I_O_Q</text>
<text x="202.7" y="123.4">I_O_Q</text>
<text x="202.7" y="120.9">I_O_Q</text>
<text x="232.8" y="120.9">I</text>
<text x="232.8" y="123.4">I</text>
<text x="232.8" y="126">I</text>
<text x="245.9" y="126">I_O_Q</text>
<text x="245.9" y="123.4">I_O_Q</text>
<text x="245.9" y="120.9">I_O_Q</text>
<text x="189.6" y="128.5">I</text>
<text x="189.6" y="131.1">I</text>
<text x="202.7" y="131.1">I_O_Q</text>
<text x="202.7" y="128.5">I_O_Q</text>
<text x="232.8" y="128.5">I</text>
<text x="232.8" y="131.1">I</text>
<text x="245.9" y="131.1">I_O_Q</text>
<text x="245.9" y="128.5">I_O_Q</text>
<text x="56" y="136.8" transform="rotate(-90 56 136.8)">C2</text>
<text x="58.3" y="136.6" transform="rotate(-90 58.3 136.6)">0.1u</text>
<text x="66.9" y="134.4">FB1</text>
<text x="67.6" y="136.7">Ferrite_Bead_Small</text>
<text x="169.7" y="136.8" transform="rotate(-90 169.7 136.8)">C8</text>
<text x="172" y="136.6" transform="rotate(-90 172 136.6)">0.1u</text>
<text x="189.6" y="136.1">I</text>
<text x="189.6" y="133.6">I</text>
<text x="202.7" y="136.1">I_O_Q</text>
<text x="202.7" y="133.6">I_O_Q</text>
<text x="232.8" y="136.1">GND</text>
<text x="232.8" y="133.6">I</text>
<text x="245.9" y="133.6">I_O_Q</text>
<text x="247" y="136.1">I_OE</text>
<text x="189.6" y="138.7">I</text>
<text x="189.6" y="141.2">GND</text>
<text x="202.7" y="138.7">I_O_Q</text>
<text x="207.4" y="141.2">I</text>
<text x="56.4" y="149">Q1</text>
<text x="79.3" y="149">Q2</text>
<text x="155.3" y="149.5">NC</text>
<text x="165.4" y="149.5">Vcc</text>
<text x="91.6" y="155.9">J6</text>
<text x="48.1" y="159.2">R1</text>
<text x="48.3" y="161.5">470</text>
<text x="66.5" y="159.2">R2</text>
<text x="66.6" y="161.5">75</text>
<text x="92.7" y="158.2">Composite Video Output</text>
<text x="155.3" y="157.1">GND</text>
<text x="164.8" y="157.1">OUT</text>
<text x="23.2" y="175.1">J1</text>
<text x="23.9" y="177.4">Mount_Hole_3.2mm_M3</text>
<text x="23.2" y="180.8">J2</text>
<text x="23.9" y="183.2">Mount_Hole_3.2mm_M3</text>
<text x="23.2" y="186.6">J3</text>
<text x="23.9" y="188.9">Mount_Hole_3.2mm_M3</text>
<text x="23.2" y="192.3">J4</text>
<text x="23.9" y="194.6">Mount_Hole_3.2mm_M3</text>
</g>
<g font-size="1.8" fill="#0000c2">
<text x="56.5" y="152.4">or equivalent</text>
<text x="56.9" y="151.3">2N4401</text>
<text x="79.7" y="151.3">C1815</text>
<text x="80" y="152.4">or equivalent</text>
<text x="156.8" y="153">10.738 MHz</text>
<text x="50.2" y="170.8">Qx and Qy are mutually exclusive</text>
</g>
</svg>
